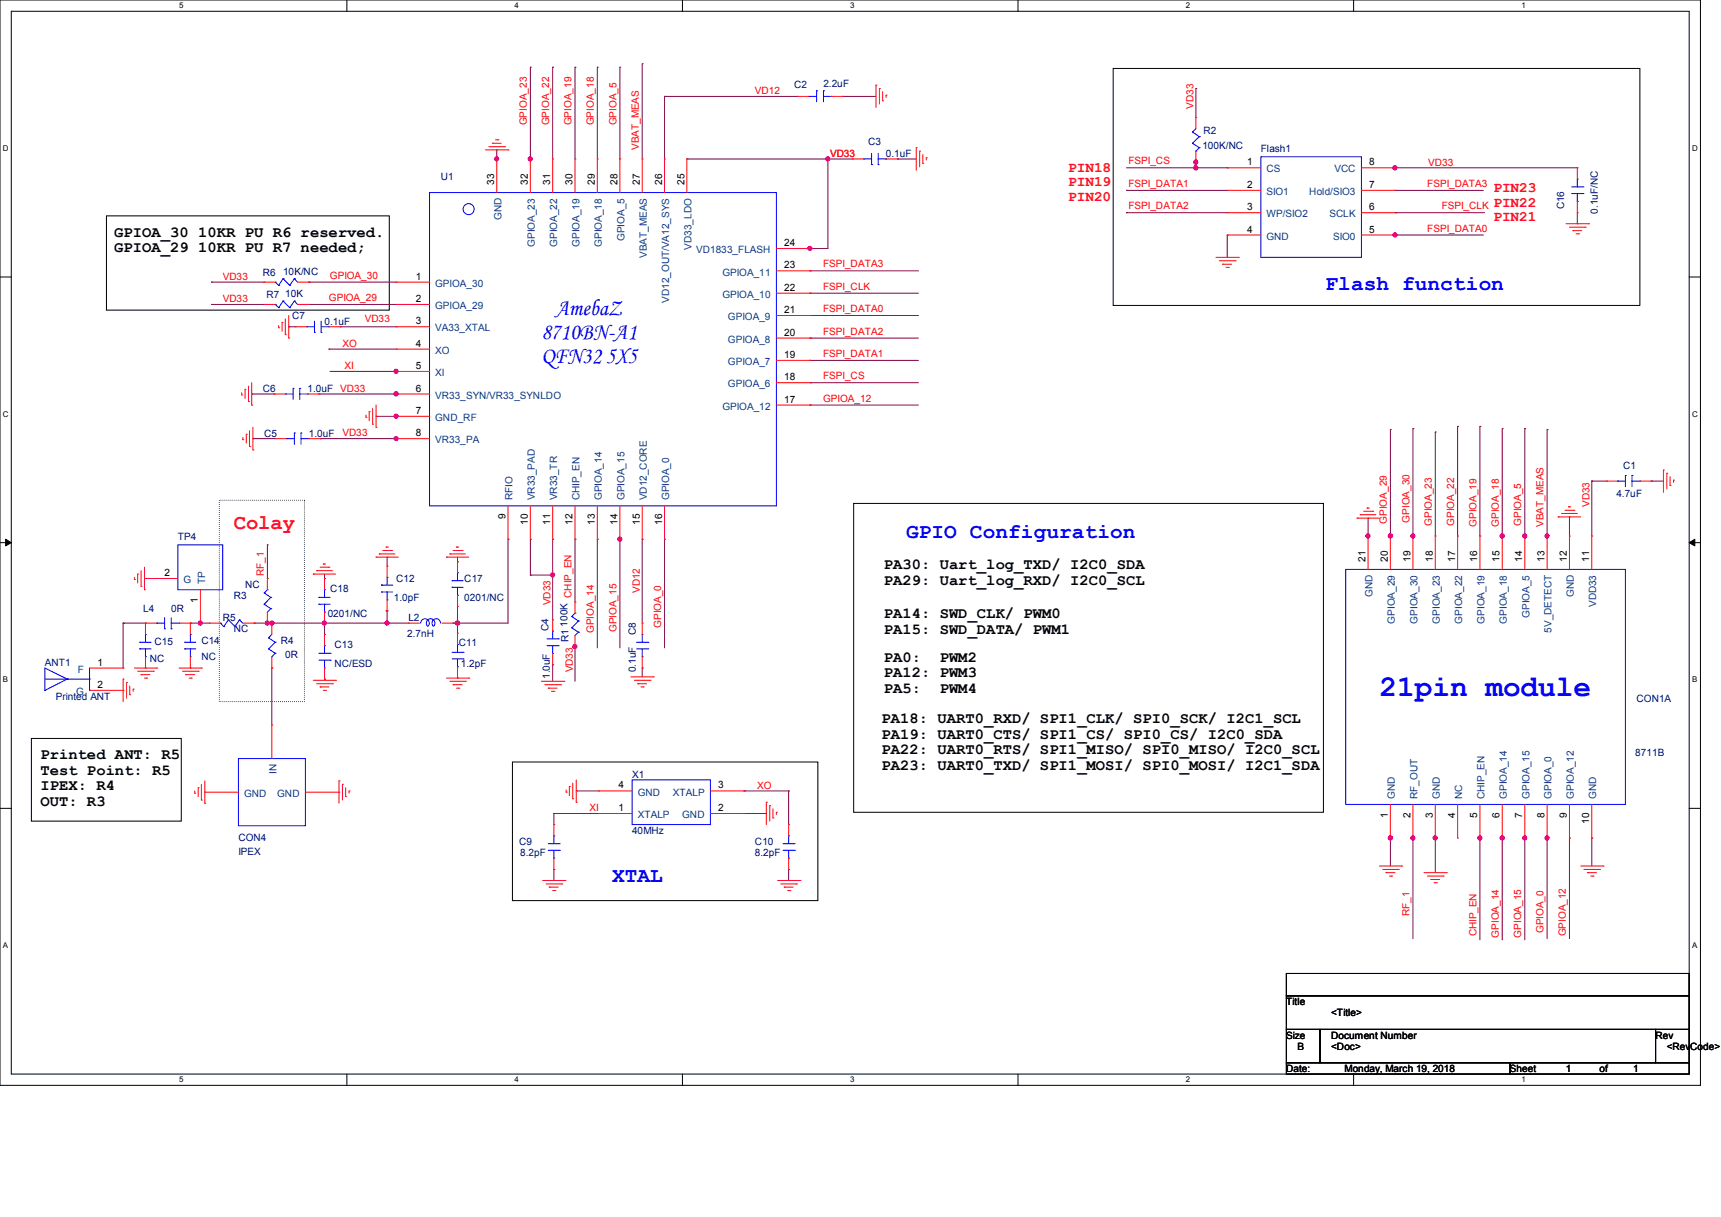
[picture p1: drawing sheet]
<svg xmlns="http://www.w3.org/2000/svg" width="297mm" height="210mm" viewBox="0 0 297 210" stroke-linecap="round" stroke-linejoin="round" font-family="sans-serif">
<path d="M0 0h293.5v187.3h-293.5zM1.9 1.9h289.6v183.4h-289.6z" fill="none" stroke="#000" stroke-width=".17"/>
<g fill="#fff">
<path d="M30.9 .2h.8v1.5h-.8z"/>
<path d="M30.9 185.5h.8v1.6h-.8z"/>
</g>
<path d="M59.9 0v1.9M59.9 185.3v2" fill="none" stroke="#000" stroke-width=".17"/>
<g fill="#fff">
<path d="M88.8 .2h.8v1.5h-.8z"/>
<path d="M88.8 185.5h.8v1.6h-.8z"/>
</g>
<path d="M117.8 0v1.9M117.8 185.3v2" fill="none" stroke="#000" stroke-width=".17"/>
<g fill="#fff">
<path d="M146.7 .2h.8v1.5h-.8z"/>
<path d="M146.7 185.5h.8v1.6h-.8z"/>
</g>
<path d="M175.7 0v1.9M175.7 185.3v2" fill="none" stroke="#000" stroke-width=".17"/>
<g fill="#fff">
<path d="M204.6 .2h.8v1.5h-.8z"/>
<path d="M204.6 185.5h.8v1.6h-.8z"/>
</g>
<path d="M233.6 0v1.9M233.6 185.3v2" fill="none" stroke="#000" stroke-width=".17"/>
<g fill="#fff">
<path d="M262.6 .2h.7v1.5h-.7z"/>
<path d="M262.6 185.5h.7v1.6h-.7z"/>
<path d="M.5 24.8h1v1.6h-1z"/>
<path d="M292 24.8h1v1.6h-1z"/>
<path d="M.5 70.7h1v1.5h-1z"/>
<path d="M292 70.7h1v1.5h-1z"/>
</g>
<path d="M0 47.8h1.9M291.5 47.8h2" fill="none" stroke="#000" stroke-width=".17"/>
<g fill="#fff">
<path d="M.5 116.5h.9v1.6h-.9z"/>
<path d="M292 116.5h.9v1.6h-.9z"/>
</g>
<path d="M0 93.6h1.9M291.5 93.6h2" fill="none" stroke="#000" stroke-width=".17"/>
<path d="M1 93l.9 .6-.9 .6zM291.5 93.6l1-.6v1.2z" fill="#000" stroke="#000" stroke-width=".17"/>
<g fill="#fff">
<path d="M.5 162.4h.9v1.5h-.9z"/>
<path d="M292 162.4h.9v1.5h-.9z"/>
</g>
<g fill="none" stroke="#000" stroke-width=".17">
<path d="M192.1 11.8h90.9v40.9h-90.9zM18.4 37.3h48.8v16.2h-48.8zM147.3 86.9h81.1v53.3h-81.1zM0 139.5h1.9M5.4 127.4h25.9v14.3h-25.9zM88.4 131.5h52.7v23.9h-52.7zM291.5 139.5h2M222 168h69.5v3.8h-69.5zM222 171.8h69.5v5.8h-69.5zM222 177.6h5.8v5.8h-5.8zM227.8 177.6h57.9v5.8h-57.9zM285.7 177.6h5.8v5.8h-5.8z"/>
<path d="M222 183.4h38.6v1.9h-38.6zM260.6 183.4h30.9v1.9h-30.9z"/>
</g>
<path d="M37.8 86.3h14.7v34.8h-14.7z" fill="none" stroke="#000" stroke-width=".17" stroke-dasharray="0 .3"/>
<g fill="none" stroke="#800040" stroke-width=".17">
<path d="M91.5 11.6h.1M91.5 11.6v16M95.4 11.6h.1M95.4 11.6v15.8M99.2 11.6h.1M99.2 11.6v15.8M103.1 11.6h.1M103.1 11.6v15.8M107 11.6h.1M107 11.6v15.8M110.8 11h.1M110.8 11v16.4"/>
<path d="M114.7 16.6h.1M114.7 16.6h23M114.7 16.6v10.8M145.4 16.6h.1M145.4 16.6h5.8M206.4 15.3h.1M206.4 15.3v5M85.7 27.4h.1M85.7 25.9h.1M85.7 25.9v1.9M91.5 27.4h.1M118.5 27.4h.1"/>
<path d="M118.5 27.4h28.6M142.9 27.4h.1M142.9 27.4v15.5h-5.1M154.9 27.4h.1M154.9 27.4h3.2M194.4 32.9h.1M194.4 36.7h.1M194.4 32.9h17.4M194.4 29h17.4M194.4 36.7h17.4M206.4 29h.1M206.4 28h.1"/>
<path d="M206.4 27.8v1.2M211.8 29h.1M240.4 29h.1M240.4 29h31.8M240.7 36.7h.1M240.7 29h.1M240.7 32.9h.1M240.7 32.9h15.3M240.7 36.7h15.5M272.2 38.6h.1M272.2 36.7v1.9M36.5 48.7h.1"/>
<path d="M36.5 52.5h.1M36.5 48.7h9.1M36.5 52.5h9.1M49.8 56.4h.1M49.8 56.4h1.2M53.3 48.7h.1M53.3 52.5h.1M53.3 48.7h15.1M53.3 52.5h15.1M58.7 56.4h.1M58.7 56.4h9.7M137.8 42.9h.1"/>
<path d="M139.8 58.3h.1M139.8 54.4h.1M139.8 50.6h.1M139.8 46.7h.1M139.8 42.9h.1M139.8 58.3h18.7M139.8 54.4h18.7M139.8 50.6h18.7M139.8 46.7h18.7M211.8 40.6h.1M211.8 40.6v3.8M240.5 40.6h.1"/>
<path d="M240.5 40.6h15.5M240.7 40.6h.1M43.4 68h.1M43.4 68h3.9M43.6 75.7h.1M43.6 75.7h3.9M55 68h.1M55 68h13.5M55.2 75.7h.1M55.2 75.7h13.5M56.8 60.2h.1M56.8 60.2h11.6"/>
<path d="M57 64.1h.1M57 64.1h11.5M64.9 71.8h.1M64.9 71.8h3.6M68.4 75.7h.1M68.4 68h.1M68.4 71.8h.1M68.4 64.1h.1M139.8 69.9h.1M139.8 66h.1M139.8 62.2h.1M139.8 69.9h18.7"/>
<path d="M139.8 66h18.7M139.8 62.2h18.7M239.9 74.1h.1M239.9 74.1v18.6M243.8 74h.1M243.8 74v18.7M247.7 74.5h.1M247.7 74.5v18M251.5 73.6h.1M251.5 73.6v18.9M255.4 73.6h.1M255.4 73.6v18.9"/>
<path d="M259.2 74h.1M259.2 74v18.9M263.1 74h.1M263.1 74v18.9M267 74.1h.1M267 74.1v18.6M46.1 94h.1M46.1 94v5.8M56 99.8h.1M56 99.1v.7M66.8 96.1h.1M66.8 96.1v1.6"/>
<path d="M79 96.9h.1M79 96.1v.8M87.7 93h.1M87.7 93v14.5h-9.5M91.5 93h.1M91.5 99.2h.1M91.5 93v6.2M91.5 99.2h3.9M95.4 99.2h.1M95.4 93h.1M95.4 93v14M99.2 93h.1"/>
<path d="M99.2 93v10.9M103.1 93h.1M103.1 93v18.8M107 93h.1M107 92.9h.1M107 92.9v18.9M110.8 93h.1M110.8 93v14.5M114.7 93h.1M114.7 93v18.8M236.1 92.5h.1M236.1 89.4h.1"/>
<path d="M236.1 89.4v3.3M239.9 92.5h.1M243.8 92.5h.1M259.2 92.5h.1M263.1 92.5h.1M267 92.5h.1M270.8 89.2h.1M270.8 89.2v3.3M274.7 83h.1M274.7 83v9.5M274.7 83h2.5M284.9 83h.1"/>
<path d="M284.9 83h2.2M21.3 107.5h.1M21.3 107.5h3.8M21.3 107.5v7.8M32.9 107.5h.1M32.9 107.5h3.2M34.6 107.5h.1M43.9 107.5h.1M43.9 107.5h26.6M46.1 107.5h.1M46.9 115.3h.1M46.9 107.5h.1"/>
<path d="M46.9 115.3v9.8M56 107.5h.1M56 117.2h.1M56 107.5v2M56 117.2v.2M66.6 105.4h.1M66.6 105.4h.2M66.8 107.5h.1M66.8 105.4h.1M66.8 105.4v2.1M78.2 107.5h.1M79 107.5h.1"/>
<path d="M79 104.6v4.7M95.4 114.7h.1M95.4 114.7v2.9M99.2 111.6h.1M99.2 111.2h.1M99.2 111.2v6.4M110.8 115.3h.1M110.8 115.3v1.5M99.4 136.5h.1M99.4 136.5h3.9M128.4 136.5h.1M128.4 136.5h7.7"/>
<path d="M136.1 136.5h.1M136.1 136.5v5.8M95.6 150h.1M95.6 140.4h.1M95.6 140.4h7.7M95.6 140.4v1.9M95.6 150v1.9M128.4 140.4h.1M128.4 140.4h3.8M136.1 150h.1M136.1 150v1.9M239.9 144.6h.1"/>
<path d="M239.9 144.4h.1M239.9 144.4v5M243.8 144.6h.1M243.8 144.4h.1M243.8 144.4v17.6M247.7 144.6h.1M247.7 144.4h.1M247.7 144.4v6.2M255.4 144.4h.1M255.4 144.6h.1M255.4 144.4v17.8M259.2 144.4h.1"/>
<path d="M259.2 144.6h.1M259.2 144.4v17.8M263.1 144.4h.1M263.1 144.6h.1M263.1 144.4v17.8M267 144.4h.1M267 144.6h.1M267 144.4v17.6M270.8 144.6h.1M270.8 144.6v17.4M274.7 144.6h.1M274.7 144.6v4.8"/>
</g>
<g fill="#f0f" stroke="#f0f" stroke-width=".17">
<circle cx="247.7" cy="144.6" r=".36"/>
<circle cx="240" cy="144.6" r=".37"/>
<circle cx="68.3" cy="71.8" r=".36"/>
<circle cx="56" cy="107.5" r=".36"/>
<circle cx="34.6" cy="107.5" r=".36"/>
<circle cx="46.9" cy="107.5" r=".37"/>
<circle cx="46.1" cy="107.5" r=".36"/>
<circle cx="240.7" cy="40.5" r=".36"/>
<circle cx="240.7" cy="29" r=".37"/>
<circle cx="68.3" cy="75.7" r=".36"/>
<circle cx="68.3" cy="64.1" r=".36"/>
<circle cx="68.3" cy="67.9" r=".37"/>
<circle cx="66.8" cy="107.5" r=".36"/>
<circle cx="79" cy="107.5" r=".37"/>
<circle cx="243.8" cy="144.6" r=".36"/>
<circle cx="263.1" cy="144.6" r=".36"/>
<circle cx="259.3" cy="144.6" r=".37"/>
<circle cx="95.4" cy="99.2" r=".36"/>
<circle cx="139.8" cy="42.9" r=".36"/>
<circle cx="240" cy="92.5" r=".37"/>
<circle cx="243.8" cy="92.5" r=".36"/>
<circle cx="259.3" cy="92.5" r=".37"/>
<circle cx="263.1" cy="92.5" r=".36"/>
<circle cx="267" cy="92.5" r=".36"/>
<circle cx="267" cy="144.6" r=".36"/>
<circle cx="255.4" cy="144.6" r=".36"/>
<circle cx="85.7" cy="27.4" r=".36"/>
<circle cx="99.2" cy="111.6" r=".36"/>
<circle cx="107" cy="93" r=".36"/>
<circle cx="91.5" cy="27.4" r=".36"/>
<circle cx="142.9" cy="27.4" r=".36"/>
<circle cx="236.1" cy="92.5" r=".36"/>
<circle cx="206.3" cy="28" r=".37"/>
<circle cx="206.3" cy="29" r=".37"/>
</g>
<g fill="none" stroke="#f00" stroke-width=".17">
<path d="M137.7 16.6h.1M137.7 16.6h1.9M143.4 16.6h2M145.4 16.6h.1M151.2 14.7h.1M151.2 14.7v3.8M151.8 15.3h.1M151.8 15.3v2.6M152.3 17.4h.1M152.3 15.8v1.6M152.9 16.4h.1M152.9 16.4v.4"/>
<path d="M83.8 25.9h3.9M84.4 25.3h2.7M85 24.7h.1M85 24.7h1.5M85.5 24.1h.4M85.7 27.4h.1M85.7 27.4v5.8M85.9 24.1h.1M87.1 25.3h.1M87.7 25.9h.1M91.5 27.4h.1M91.5 27.4v5.8"/>
<path d="M95.4 27.4h.1M95.4 27.4v5.8M99.2 27.4h.1M99.2 27.4v5.8M103.1 27.4h.1M103.1 27.4v5.8M107 27.4h.1M107 27.4v5.8M110.8 27.4h.1M110.8 27.4v5.8M114.7 27.4h.1M114.7 27.4v5.8"/>
<path d="M118.5 27.4h.1M118.5 27.4v5.8M147.1 27.4h.1M147.1 27.4h2M152.9 27.4h2M154.9 27.4h.1M158.1 25.5h.1M158.1 25.5v3.9M158.7 26.1h.1M158.7 26.1v2.7M159.3 28.2h.1M159.3 26.7v1.5"/>
<path d="M159.9 27.2h.1M159.9 27.2v.4M206.4 20.3h.1M206.4 28h.1M206.4 20.3v1.9M206.4 26.1v1.9M211.8 29h.1M211.8 36.7h.1M211.8 32.9h.1M211.8 29h5.8M211.8 36.7h5.8M211.8 32.9h5.8"/>
<path d="M234.9 29h5.8M234.9 36.7h5.8M234.9 32.9h5.8M240.7 36.7h.1M240.7 32.9h.1M240.7 29h.1M270.3 38.6h3.9M270.8 39.2h2.8M271.4 39.8h.1M271.4 39.8h1.6M272.2 29h.1M272.2 36.7h.1"/>
<path d="M272.2 29v1.9M272.2 34.8v1.9M273.6 39.2h.1M274.2 38.6h.1M45.6 52.5h.1M45.6 48.7h.1M45.6 52.5h1.9M45.6 48.7h1.9M48.1 56.6h.1M48.1 56.2v.4M48.7 55.6h.1M48.7 55.6v1.5"/>
<path d="M49.2 57.7h.1M49.2 55v2.7M49.8 58.3h.1M49.8 54.4v3.9M51 56.4h.1M51 56.4h1.9M51.4 52.5h1.9M51.4 48.7h1.9M53.3 52.5h.1M53.3 48.7h.1M56.8 56.4h1.9M58.7 56.4h.1"/>
<path d="M68.4 52.5h.1M68.4 48.7h.1M68.4 56.4h.1M68.4 52.5h5.7M68.4 48.7h5.7M68.4 56.4h5.7M134 42.9h5.8M134 58.3h5.8M134 54.4h5.8M134 50.6h5.8M134 46.7h5.8M139.8 42.9h.1"/>
<path d="M139.8 58.3h.1M139.8 54.4h.1M139.8 50.6h.1M139.8 46.7h.1M209.8 44.4h3.9M210.4 45h2.7M211 45.6h.1M211 45.6h1.6M211.6 46.1h.4M211.8 40.6h.1M211.8 40.6h5.8M212 46.1h.1"/>
<path d="M213.1 45h.1M213.7 44.4h.1M234.9 40.6h5.8M240.7 40.6h.1M272 40.3h.4M272.4 40.3h.1M41.7 68.2h.1M41.7 67.8v.4M41.9 75.9h.1M41.9 75.5v.4M42.3 67.2h.1M42.3 67.2v1.5"/>
<path d="M42.5 74.9h.1M42.5 74.9v1.6M42.9 69.3h.1M42.9 66.6v2.7M43.1 77h.1M43.1 74.3v2.7M43.4 69.9h.1M43.4 66v3.9M43.6 77.6h.1M43.6 73.7v3.9M47.3 68h.1M47.3 68h1.9"/>
<path d="M47.5 75.7h.1M47.5 75.7h1.9M53.1 68h1.9M53.3 75.7h1.9M55 68h.1M55.2 75.7h.1M63.2 72h.1M63.2 71.6v.4M63.7 71h.1M63.7 71v1.6M64.3 73.2h.1M64.3 70.5v2.7"/>
<path d="M64.9 73.7h.1M64.9 69.9v3.8M68.4 68h.1M68.4 64.1h.1M68.4 60.2h.1M68.4 71.8h.1M68.4 75.7h.1M68.4 75.7h5.7M68.4 68h5.7M68.4 64.1h5.7M68.4 60.2h5.7M68.4 71.8h5.7"/>
<path d="M134 69.9h5.8M134 66h5.8M134 62.2h5.8M139.8 69.9h.1M139.8 66h.1M139.8 62.2h.1M23.2 100h.1M23.2 99.6v.4M23.7 99.1h.1M23.7 99.1v1.5M24.3 98.5v2.7M24.9 99.8h.1"/>
<path d="M24.9 97.9v3.9M24.9 99.8h5.8M46.1 99.8h.1M46.1 99.8v2M54.1 99.1h.1M54.1 99.1h3.8M54.7 98.5h.1M54.7 98.5h2.7M55.2 97.9h1.6M55.8 97.3h.1M55.8 97.3h.4M56 99.8h.1"/>
<path d="M56 99.8v2M56.8 97.9h.1M64.9 96.1h.1M64.9 96.1h3.8M65.4 95.6h.1M65.4 95.6h2.8M66 95h1.6M66.6 94.4h.1M66.6 94.4h.4M66.8 97.7h.1M66.8 97.7v1.9M67.6 95h.1"/>
<path d="M77 96.1h.1M77 96.1h3.9M77.6 95.6h.1M77.6 95.6h2.7M78.2 95h1.6M78.8 94.4h.1M78.8 94.4h.4M79 96.9h.1M79 96.9v1.9M79.8 95h.1M87.7 93h.1M87.7 87.3v5.7"/>
<path d="M91.5 93h.1M91.5 87.3v5.7M95.4 93h.1M95.4 87.3v5.7M99.2 93h.1M99.2 87.3v5.7M103.1 93h.1M103.1 87.3v5.7M107 93h.1M107 87.3v5.7M110.8 93h.1M110.8 87.3v5.7"/>
<path d="M114.7 93h.1M114.7 87.3v5.7M234.2 89.4h.1M234.2 89.4h3.8M234.7 88.8h.1M234.7 88.8h2.7M235.3 88.2h1.6M235.9 87.7h.1M235.9 87.7h.4M236.1 92.5h.1M236.1 92.5v5.8M236.9 88.2h.1"/>
<path d="M239.9 92.5h.1M239.9 92.5v5.8M243.8 92.5h.1M243.8 92.5v5.8M247.7 92.5h.1M247.7 92.5v5.8M251.5 92.5h.1M251.5 92.5v5.8M255.4 92.5h.1M255.4 92.5v5.8M259.2 92.5h.1M259.2 92.5v5.8"/>
<path d="M263.1 92.5h.1M263.1 92.5v5.8M267 92.5h.1M267 92.5v5.8M268.9 89.2h.1M268.9 89.2h3.9M269.5 88.6h.1M269.5 88.6h2.7M270.1 88.1h1.5M270.7 87.5h.1M270.7 87.5h.4M270.8 92.5h.1"/>
<path d="M270.8 92.5v5.8M271.6 88.1h.1M274.7 92.5h.1M274.7 92.5v5.8M277.2 83h.1M277.2 83h1.9M283 83h1.9M284.9 83h.1M287.1 81.1h.1M287.1 81.1v3.9M287.7 81.7h.1M287.7 81.7v2.7"/>
<path d="M288.2 83.8h.1M288.2 82.3v1.5M288.8 82.8h.1M288.8 82.8v.4M15.5 119.1h5.8M15.5 115.3h5.8M21.3 117.2h.1M21.3 115.3h.1M21.3 119.1h.1M21.3 117.2v3.9M21.8 117.8h.1M21.8 117.8v2.7"/>
<path d="M22.4 119.9h.1M22.4 118.4v1.5M23 118.9h.1M23 118.9v.4M23.2 115.3h3.9M23.7 115.8h2.8M24.3 116.4h.1M24.3 101.2h.1M24.3 116.4h1.6M24.9 101.8h.1M24.9 117h.4M25.1 107.5h.1"/>
<path d="M25.1 115.3h.1M25.1 107.5h2M25.1 107.5v2M25.1 113.3v2M25.3 117h.1M26.5 115.8h.1M27.1 115.3h.1M30.9 115.3h3.9M30.9 107.5h2M31.5 115.8h2.7M32 116.4h.1M32 116.4h1.6"/>
<path d="M32.6 117h.4M32.9 107.5h.1M32.9 115.3h.1M32.9 107.5v2M32.9 113.3v2M33 117h.1M34.2 115.8h.1M34.6 107.5h.1M34.6 101.8v5.7M34.8 115.3h.1M36.1 107.5h.1M36.1 107.5h2"/>
<path d="M41.9 107.5h2M43.9 107.5h.1M46.1 107.5h.1M46.1 105.6v1.9M46.9 107.5h.1M46.9 115.3h.1M46.9 107.5v2M46.9 113.3v2M54.1 117.4h3.8M54.7 118h2.7M55.2 118.5h.1M55.2 118.5h1.6"/>
<path d="M55.8 119.1h.4M56 109.5h.1M56 117.2h.1M56 107.5h.1M56 105.6v1.9M56 109.5v1.9M56 115.3v1.9M56.2 119.1h.1M57.4 118h.1M57.9 117.4h.1M66.8 105.4h.1M66.8 103.5v1.9"/>
<path d="M70.5 107.5h.1M70.5 107.5h1.9M76.3 107.5h1.9M77 117h3.9M77.6 117.6h2.7M78.2 118.2h.1M78.2 107.5h.1M78.2 118.2h1.6M78.8 118.7h.4M79 104.6h.1M79 109.3h.1M79 117h.1"/>
<path d="M79 102.7v1.9M79 109.3v1.9M79 115.1v1.9M79.2 118.7h.1M80.3 117.6h.1M80.9 117h.1M93.4 117.6h3.9M94 118.2h2.7M94.6 118.7h.1M94.6 118.7h1.5M95.2 119.3h.4M95.4 107h.1"/>
<path d="M95.4 114.7h.1M95.4 107v1.9M95.4 112.7v2M95.6 119.3h.1M96.7 118.2h.1M97.3 117.6h.1M99.2 111.6h.1M99.2 103.9h.1M99.2 103.9v1.9M99.2 109.6v2M108.9 116.8h3.8M109.5 117.4h2.7"/>
<path d="M110.1 118h.1M110.1 118h1.5M110.6 118.5h.4M110.8 107.5h.1M110.8 115.3h.1M110.8 107.5v2M110.8 113.3v2M111 118.5h.1M112.2 117.4h.1M112.7 116.8h.1M33.6 136.9h.1M33.6 136.5v.4"/>
<path d="M34.2 135.9h.1M34.2 135.9v1.6M34.8 138h.1M34.8 135.3v2.7M35.3 138.6h.1M35.3 136.7h.1M35.3 134.7v3.9M35.3 136.7h5.8M46.9 125.1h.1M46.9 125.1v5.8M52.7 136.7h5.8M58.5 134.7h.1"/>
<path d="M58.5 136.7h.1M58.5 134.7v3.9M59.1 135.3h.1M59.1 135.3v2.7M59.6 137.5h.1M59.6 135.9v1.6M60.2 136.5h.1M60.2 136.5v.4M97.7 136.7h.1M97.7 136.3v.4M98.3 135.7h.1M98.3 135.7v1.6"/>
<path d="M98.8 137.8h.1M98.8 135.1v2.7M99.4 138.4h.1M99.4 134.6v3.8M103.3 136.5h.1M103.3 136.5h5.8M122.6 136.5h5.8M128.4 136.5h.1M132.2 138.4h.1M132.2 138.4v3.9M132.8 139h.1M132.8 139v2.7"/>
<path d="M133.4 139.6v1.5M239.9 138.8v5.8M243.8 138.8v5.8M247.7 138.8v5.8M251.5 138.8v5.8M255.4 138.8v5.8M259.2 138.8v5.8M263.1 138.8v5.8M267 138.8v5.8M270.8 138.8v5.8M274.7 138.8v5.8M93.6 151.9h3.9"/>
<path d="M94.2 152.5h2.7M94.8 153.1h.1M94.8 153.1h1.6M95.4 153.7h.4M95.6 142.3h.1M95.6 150h.1M95.6 142.3v1.9M95.6 148.1v1.9M95.8 153.7h.1M96.9 152.5h.1M97.5 151.9h.1M103.3 140.4h.1"/>
<path d="M103.3 140.4h5.8M122.6 140.4h5.8M128.4 140.4h.1M133.4 141.1h.1M134 140.2h.1M134 140.2v.3M134.2 151.9h3.8M134.7 152.5h2.8M135.3 153.1h.1M135.3 153.1h1.6M135.9 153.7h.4M136.1 142.3h.1"/>
<path d="M136.1 150h.1M136.1 142.3v1.9M136.1 148.1v1.9M136.3 153.7h.1M137.5 152.5h.1M138 151.9h.1M238 149.4h3.9M238.6 150h2.7M239.2 150.6h.1M239.2 150.6h1.5M239.8 151.2h.4M239.9 144.6h.1"/>
<path d="M240.2 151.2h.1M241.3 150h.1M241.9 149.4h.1M243.8 144.6h.1M245.7 150.6h3.9M246.3 151.2h2.7M246.9 151.8h.1M246.9 151.8h1.6M247.5 152.3h.4M247.7 144.6h.1M247.9 152.3h.1M249 151.2h.1"/>
<path d="M249.6 150.6h.1M251.5 144.6h.1M255.4 144.6h.1M259.2 144.6h.1M263.1 144.6h.1M267 144.6h.1M270.8 144.6h.1M272.8 149.4h3.8M273.3 150h2.8M273.9 150.6h.1M273.9 150.6h1.6M274.5 151.2h.4"/>
<path d="M274.7 144.6h.1M274.9 151.2h.1M276.1 150h.1M276.6 149.4h.1"/>
</g>
<g fill="none" stroke="#00f" stroke-width=".17">
<path d="M139.6 16.6h.1M139.6 16.6h1.3M140.9 15.7h.1M140.9 15.7v1.9M142.1 15.7h.1M142.1 16.6h1.3M142.1 15.7v1.9M143.4 16.6h.1M74.1 33.2h59.9v54.1h-59.9zM149.1 27.4h.1M149.1 27.4h1.3M150.4 28.4h.1"/>
<path d="M150.4 26.5v1.9M151.6 28.4h.1M151.6 27.4h1.3M151.6 26.5v1.9M152.9 27.4h.1M205.8 24.7h.1M205.8 22.8h.1M205.8 22.8l1.2 .8M205.8 24.7l1.2 .8M206.4 26.1h.1M206.4 22.2l-.6 .6M207 23.6h.1"/>
<path d="M207 25.5h.1M207 23.6l-1.2 1.1M207 25.5l-.6 .6M217.6 27.1h17.3v17.3h-17.3zM271.2 33.4h2M271.2 32.3h2M272.2 30.9h.1M272.2 34.8h.1M272.2 30.9v1.4M272.2 33.4v1.4M273.2 33.4h.1M273.2 32.3h.1"/>
<path d="M47.5 52.5h.1M47.5 48.7h.1M47.5 52.5l.6 .6M47.5 48.7l.6 .5M48.1 53.1h.1M48.1 49.2h.1M48.9 51.9h.1M48.9 48.1h.1M48.9 51.9l1.1 1.2M48.9 51.9l-.8 1.2M48.9 48.1l1.1 1.1M48.9 48.1l-.8 1.1"/>
<path d="M50 53.1h.1M50 49.2h.1M50.8 51.9h.1M50.8 48.1h.1M50.8 51.9l-.8 1.2M50.8 51.9l.6 .6M50.8 48.1l-.8 1.1M50.8 48.1l.6 .6M52.9 56.4h.1M52.9 56.4h1.4M54.3 57.4h.1M54.3 55.4v2"/>
<path d="M55.4 57.4h.1M55.4 56.4h1.4M55.4 55.4v2M56.8 56.4h.1M49.2 68h.1M49.2 68h1.4M49.4 75.7h.1M49.4 75.7h1.4M50.6 67h.1M50.6 67v1.9M50.8 74.7h.1M50.8 74.7v2"/>
<path d="M51.7 67h.1M51.7 68h1.4M51.7 67v1.9M51.9 74.7h.1M51.9 75.7h1.4M51.9 74.7v2M53.1 68h.1M53.3 75.7h.1M30.7 94h7.7v7.8h-7.7zM66.8 99.6h.1M66.8 99.6v1.4M79 98.8h.1"/>
<path d="M79 98.8v1.4M232.2 98.3h48.3v40.5h-48.3zM279.1 83h.1M279.1 83h1.4M280.5 82h.1M280.5 82v2M281.6 82h.1M281.6 83h1.4M281.6 82v2M283 83h.1M7.7 119.1h.1M7.7 117.2h7.8"/>
<path d="M11.6 117.2h.1M11.6 117.2l-3.9-1.9v3.8M11.6 117.2l-3.9 1.9M15.5 117.2h.1M15.5 119.1h.1M15.5 115.3v3.8M24.1 110.8h.1M24.1 112h.1M24.1 112h2M24.1 110.8h2M25.1 113.3h.1M25.1 109.5h.1"/>
<path d="M25.1 109.5v1.3M25.1 112v1.3M27.1 107.5h.1M27.1 107.5h1.3M28.4 108.5h.1M28.4 106.6v1.9M29.5 108.5h.1M29.5 107.5h1.4M29.5 106.6v1.9M30.9 107.5h.1M31.9 110.8h.1M31.9 112h.1"/>
<path d="M31.9 112h1.9M31.9 110.8h1.9M32.9 113.3h.1M32.9 109.5h.1M32.9 109.5v1.3M32.9 112v1.3M38.1 107.5h.1M38.1 107.5l.5 .6M38.6 108.1h.1M39.4 107h.1M39.4 107l1.2 1.1M39.4 107l-.8 1.1"/>
<path d="M40.6 108.1h.1M41.3 107h.1M41.3 107l-.7 1.1M41.3 107l.6 .5M45.6 104.3h.1M45.6 102.3h.1M45.6 104.3l1.1 .7M45.6 102.3l1.1 .8M46.1 101.8h.1M46.1 101.8l-.5 .5M46.4 112h.1M46.4 110.1h.1"/>
<path d="M46.4 110.1l1.1 .7M46.4 112l1.1 .7M46.7 103.1h.1M46.7 105h.1M46.7 103.1l-1.1 1.2M46.7 105l-.6 .6M46.9 113.3h.1M46.9 109.5l-.5 .6M47.5 110.8h.1M47.5 112.7h.1M47.5 110.8l-1.1 1.2M47.5 112.7l-.6 .6"/>
<path d="M55 103.1h.1M55 104.3h.1M55 113.9h2M55 112.7h2M55 103.1h2M55 104.3h2M56 111.4h.1M56 115.3h.1M56 105.6h.1M56 101.8h.1M56 101.8v1.3M56 104.3v1.3"/>
<path d="M56 111.4v1.3M56 113.9v1.4M57 113.9h.1M57 112.7h.1M65.8 101h.1M65.8 102.2h.1M65.8 101h2M65.8 102.2h2M66.8 103.5h.1M66.8 102.2v1.3M72.6 107.5a.75 .75 0 0 1 1-.7 .75 .75 0 0 1 .3 1.2M74.9 108a.76 .76 0 0 0-.1-1 .76 .76 0 0 0-1 0 .76 .76 0 0 0 0 1.1"/>
<path d="M76 107.5a.75 .75 0 0 0-1-.7 .75 .75 0 0 0-.2 1.3M78 100.2h.1M78 101.3h.1M78 100.2h1.9M78 101.3h1.9M78 113.7h1.9M78 112.6h1.9M79 102.7h.1M79 111.2h.1M79 115.1h.1M79 101.3v1.4M79 111.2v1.4"/>
<path d="M79 113.7v1.4M79.9 113.7h.1M79.9 112.6h.1M94.4 111.4h2M94.4 110.2h2M95.4 108.9h.1M95.4 112.7h.1M95.4 108.9v1.3M95.4 111.4v1.3M96.4 111.4h.1M96.4 110.2h.1M98.7 108.3h.1"/>
<path d="M98.7 106.4h.1M98.7 108.3l1.1 .8M98.7 106.4l1.1 .7M99.2 105.8h.1M99.2 105.8l-.5 .6M99.8 107.1h.1M99.8 109.1h.1M99.8 107.1l-1.1 1.2M99.8 109.1l-.6 .5M109.9 112h1.9M109.9 110.8h1.9M110.8 109.5h.1"/>
<path d="M110.8 113.3h.1M110.8 109.5v1.3M110.8 112v1.3M111.8 112h.1M111.8 110.8h.1M41.1 130.9h11.6v11.6h-11.6zM109.1 134.6h13.5v7.7h-13.5zM94.6 146.7h1.9M94.6 145.6h1.9M95.6 144.2h.1M95.6 148.1h.1M95.6 144.2v1.4"/>
<path d="M95.6 146.7v1.4M96.5 146.7h.1M96.5 145.6h.1M135.1 146.7h2M135.1 145.6h2M136.1 144.2h.1M136.1 148.1h.1M136.1 144.2v1.4M136.1 146.7v1.4M137.1 146.7h.1M137.1 145.6h.1"/>
<circle cx="80.9" cy="36.1" r=".95"/>
</g>
<text font-size="5.2" fill="#00f" x="238" y="120">21pin module</text>
<g font-size="4" fill="#00f">
<text x="93.4" y="58.4">8710BN-A1</text>
<text x="95.9" y="54.3">AmebaZ</text>
<text x="93.4" y="62.6">QFN32 5X5</text>
</g>
<g font-size="3.6" fill="#00f">
<text x="228.8" y="50.1">Flash function</text>
<text x="156.4" y="92.8">GPIO Configuration</text>
<text x="105.6" y="152.2">XTAL</text>
</g>
<text font-size="3.6" fill="#f00" x="40.3" y="91.2">Colay</text>
<g font-size="2.7">
<text x="19.7" y="40.9">GPIOA_30 10KR PU R6 reserved.</text>
<text x="19.7" y="43.5">GPIOA_29 10KR PU R7 needed;</text>
<text x="152.5" y="98.2">PA30: Uart_log_TXD/ I2C0_SDA</text>
<text x="152.5" y="100.9">PA29: Uart_log_RXD/ I2C0_SCL</text>
<text x="152.5" y="106.7">PA14: SWD_CLK/ PWM0</text>
<text x="152.5" y="109.3">PA15: SWD_DATA/ PWM1</text>
<text x="152.5" y="114.2">PA0:</text>
<text x="152.5" y="116.9">PA12: PWM3</text>
<text x="152.5" y="119.5">PA5:</text>
<text x="162.2" y="114.2">PWM2</text>
<text x="162.2" y="119.5">PWM4</text>
<text x="152.1" y="124.8">PA18: UART0_RXD/ SPI1_CLK/ SPI0_SCK/ I2C1_SCL</text>
<text x="7" y="131">Printed ANT: R5</text>
<text x="152.1" y="127.5">PA19: UART0_CTS/ SPI1_CS/ SPI0_CS/ I2C0_SDA</text>
<text x="152.1" y="130.2">PA22: UART0_RTS/ SPI1_MISO/ SPI0_MISO/ I2C0_SCL</text>
<text x="7" y="133.7">Test Point: R5</text>
<text x="7" y="136.4">IPEX: R4</text>
<text x="152.1" y="132.8">PA23: UART0_TXD/ SPI1_MOSI/ SPI0_MOSI/ I2C1_SDA</text>
<text x="7" y="139">OUT: R3</text>
</g>
<g font-size="2.5" fill="#f00">
<text x="184.4" y="29.7">PIN18</text>
<text x="184.4" y="32.2">PIN19</text>
<text x="184.4" y="34.7">PIN20</text>
<text x="257.7" y="33.2">PIN23</text>
<text x="257.7" y="35.7">PIN22</text>
<text x="257.7" y="38.2">PIN21</text>
</g>
<g font-size="1.7" fill="#f00">
<text x="130.3" y="16.3">VD12</text>
<text x="90.9" y="21.6" transform="rotate(-90 90.9 21.6)">GPIOA_23</text>
<text x="94.8" y="21.6" transform="rotate(-90 94.8 21.6)">GPIOA_22</text>
<text x="98.6" y="21.6" transform="rotate(-90 98.6 21.6)">GPIOA_19</text>
<text x="102.5" y="21.6" transform="rotate(-90 102.5 21.6)">GPIOA_18</text>
<text x="106.4" y="21.6" transform="rotate(-90 106.4 21.6)">GPIOA_5</text>
<text x="206" y="18.8" transform="rotate(-90 206 18.8)">VD33</text>
<text x="110.2" y="25.9" transform="rotate(-90 110.2 25.9)">VBAT_MEAS</text>
<text x="143.2" y="27.1">VD33</text>
<text x="194.8" y="28.4">FSPI_CS</text>
<text x="246.5" y="28.6">VD33</text>
<text x="194.8" y="32.3">FSPI_DATA1</text>
<text x="246.3" y="32.3">FSPI_DATA3</text>
<text x="194.8" y="36.1">FSPI_DATA2</text>
<text x="246.3" y="40">FSPI_DATA0</text>
<text x="248.8" y="36.1">FSPI_CLK</text>
<text x="142.1" y="46.1">FSPI_DATA3</text>
<text x="38.4" y="48.3">VD33</text>
<text x="38.4" y="52.2">VD33</text>
<text x="56.8" y="51.9">GPIOA_29</text>
<text x="56.9" y="48.1">GPIOA_30</text>
<text x="142.1" y="53.8">FSPI_DATA0</text>
<text x="142.1" y="50">FSPI_CLK</text>
<text x="59.1" y="59.9">XO</text>
<text x="62.9" y="55.6">VD33</text>
<text x="142.1" y="57.7">FSPI_DATA2</text>
<text x="59.5" y="63.7">XI</text>
<text x="142.1" y="65.4">FSPI_CS</text>
<text x="142.1" y="61.6">FSPI_DATA1</text>
<text x="142.1" y="69.3">GPIOA_12</text>
<text x="59.1" y="75.3">VD33</text>
<text x="274.3" y="87.5" transform="rotate(-90 274.3 87.5)">VD33</text>
<text x="239.3" y="90.4" transform="rotate(-90 239.3 90.4)">GPIOA_29</text>
<text x="243.2" y="90.2" transform="rotate(-90 243.2 90.2)">GPIOA_30</text>
<text x="247.1" y="90.8" transform="rotate(-90 247.1 90.8)">GPIOA_23</text>
<text x="250.9" y="90.8" transform="rotate(-90 250.9 90.8)">GPIOA_22</text>
<text x="254.8" y="90.9" transform="rotate(-90 254.8 90.9)">GPIOA_19</text>
<text x="258.6" y="90.9" transform="rotate(-90 258.6 90.9)">GPIOA_18</text>
<text x="262.5" y="90.8" transform="rotate(-90 262.5 90.8)">GPIOA_5</text>
<text x="266.4" y="90.9" transform="rotate(-90 266.4 90.9)">VBAT_MEAS</text>
<text x="45.5" y="99.4" transform="rotate(-90 45.5 99.4)">RF_1</text>
<text x="95" y="104.4" transform="rotate(-90 95 104.4)">VD33</text>
<text x="98.6" y="103.1" transform="rotate(-90 98.6 103.1)">CHIP_EN</text>
<text x="110.4" y="102.3" transform="rotate(-90 110.4 102.3)">VD12</text>
<text x="102.5" y="109.3" transform="rotate(-90 102.5 109.3)">GPIOA_14</text>
<text x="106.4" y="109.1" transform="rotate(-90 106.4 109.1)">GPIOA_15</text>
<text x="114.1" y="108.3" transform="rotate(-90 114.1 108.3)">GPIOA_0</text>
<text x="98.8" y="116" transform="rotate(-90 98.8 116)">VD33</text>
<text x="130.7" y="136.1">XO</text>
<text x="101.7" y="140">XI</text>
<text x="243.2" y="158.1" transform="rotate(-90 243.2 158.1)">RF_1</text>
<text x="254.8" y="161.6" transform="rotate(-90 254.8 161.6)">CHIP_EN</text>
<text x="258.6" y="161.8" transform="rotate(-90 258.6 161.8)">GPIOA_14</text>
<text x="262.5" y="161.8" transform="rotate(-90 262.5 161.8)">GPIOA_15</text>
<text x="266.4" y="161" transform="rotate(-90 266.4 161)">GPIOA_0</text>
<text x="270.2" y="161.6" transform="rotate(-90 270.2 161.6)">GPIOA_12</text>
</g>
<g font-size="1.7" fill="#000080">
<text x="137.1" y="15.2">C2</text>
<text x="142.1" y="14.9">2.2uF</text>
<text x="207.7" y="23.1">R2</text>
<text x="149.8" y="25">C3</text>
<text x="152.9" y="27.1">0.1uF</text>
<text x="207.5" y="25.7">100K/NC</text>
<text x="217.6" y="26.2">Flash1</text>
<text x="76.1" y="31">U1</text>
<text x="269.9" y="36.1" transform="rotate(-90 269.9 36.1)">C16</text>
<text x="275.7" y="36.9" transform="rotate(-90 275.7 36.9)">0.1uF/NC</text>
<text x="45.4" y="47.6">R6</text>
<text x="48.8" y="47.4">10K/NC</text>
<text x="46" y="51.4">R7</text>
<text x="49.2" y="51.2">10K</text>
<text x="50.4" y="55.1">C7</text>
<text x="56" y="56">0.1uF</text>
<text x="45.4" y="67.6">C6</text>
<text x="53.1" y="67.6">1.0uF VD33</text>
<text x="45.6" y="75.4">C5</text>
<text x="53.3" y="75.4">1.0uF</text>
<text x="280.1" y="81">C1</text>
<text x="279" y="85.8">4.7uF</text>
<text x="30.7" y="93.1">TP4</text>
<text x="42.3" y="101.4">NC</text>
<text x="68.4" y="100.5">C12</text>
<text x="80.1" y="100.5">C17</text>
<text x="24.7" y="105.7">L4</text>
<text x="29.5" y="105.7">0R</text>
<text x="38.4" y="107.2">R5</text>
<text x="40.3" y="103.4">R3</text>
<text x="56.6" y="106.4">0201/NC</text>
<text x="57" y="102.2">C18</text>
<text x="68" y="103.8">1.0pF</text>
<text x="70.5" y="107.2">L2</text>
<text x="80.1" y="103.8">0201/NC</text>
<text x="26.7" y="111.3">C15</text>
<text x="34.8" y="111.1">C14</text>
<text x="34.8" y="114">NC</text>
<text x="40.3" y="109.1">NC</text>
<text x="48.5" y="111.1">R4</text>
<text x="49.2" y="113.6">0R</text>
<text x="57.7" y="111.8">C13</text>
<text x="70.3" y="109.9">2.7nH</text>
<text x="79.2" y="111.5">C11</text>
<text x="94.6" y="108.9" transform="rotate(-90 94.6 108.9)">C4</text>
<text x="97.9" y="108.1" transform="rotate(-90 97.9 108.1)">100K</text>
<text x="98.1" y="110.8" transform="rotate(-90 98.1 110.8)">R1</text>
<text x="109.7" y="109.6" transform="rotate(-90 109.7 109.6)">C8</text>
<text x="7.7" y="114.9">ANT1</text>
<text x="25.9" y="114.2">NC</text>
<text x="57.7" y="115.1">NC/ESD</text>
<text x="79.5" y="115.1">1.2pF</text>
<text x="94.9" y="117.2" transform="rotate(-90 94.9 117.2)">1.0uF</text>
<text x="109.7" y="116" transform="rotate(-90 109.7 116)">0.1uF</text>
<text x="9.7" y="120.7">Printed ANT</text>
<text x="282.4" y="121.1">CON1A</text>
<text x="282.2" y="130.4">8711B</text>
<text x="109.1" y="134.2">X1</text>
<text x="109.1" y="143.9">40MHz</text>
<text x="41.1" y="145">CON4</text>
<text x="41.1" y="147.6">IPEX</text>
<text x="89.6" y="145.8">C9</text>
<text x="89.8" y="147.7">8.2pF</text>
<text x="130.3" y="145.8">C10</text>
<text x="130.3" y="147.7">8.2pF</text>
</g>
<g font-size="1.7">
<text x="215.2" y="28.5">1</text>
<text x="236.3" y="28.5">8</text>
<text x="85.3" y="31.9" transform="rotate(-90 85.3 31.9)">33</text>
<text x="91.1" y="31.9" transform="rotate(-90 91.1 31.9)">32</text>
<text x="94.9" y="31.9" transform="rotate(-90 94.9 31.9)">31</text>
<text x="98.8" y="31.9" transform="rotate(-90 98.8 31.9)">30</text>
<text x="102.6" y="31.9" transform="rotate(-90 102.6 31.9)">29</text>
<text x="106.5" y="31.9" transform="rotate(-90 106.5 31.9)">28</text>
<text x="110.4" y="31.9" transform="rotate(-90 110.4 31.9)">27</text>
<text x="114.2" y="31.9" transform="rotate(-90 114.2 31.9)">26</text>
<text x="118.1" y="31.9" transform="rotate(-90 118.1 31.9)">25</text>
<text x="215.2" y="32.4">2</text>
<text x="236.3" y="32.4">7</text>
<text x="215.2" y="40.1">4</text>
<text x="215.2" y="36.3">3</text>
<text x="236.3" y="40.1">5</text>
<text x="236.3" y="36.3">6</text>
<text x="135.3" y="42.5">24</text>
<text x="135.3" y="46.3">23</text>
<text x="71.8" y="52.1">2</text>
<text x="71.8" y="48.3">1</text>
<text x="135.3" y="50.2">22</text>
<text x="71.8" y="59.8">4</text>
<text x="71.8" y="56">3</text>
<text x="135.3" y="57.9">20</text>
<text x="135.3" y="54">21</text>
<text x="71.8" y="63.7">5</text>
<text x="135.3" y="65.6">18</text>
<text x="135.3" y="61.8">19</text>
<text x="71.8" y="67.6">6</text>
<text x="71.8" y="71.4">7</text>
<text x="135.3" y="69.5">17</text>
<text x="71.8" y="75.3">8</text>
<text x="87.2" y="89.6" transform="rotate(-90 87.2 89.6)">9</text>
<text x="91.1" y="90.6" transform="rotate(-90 91.1 90.6)">10</text>
<text x="94.9" y="90.6" transform="rotate(-90 94.9 90.6)">11</text>
<text x="98.8" y="90.6" transform="rotate(-90 98.8 90.6)">12</text>
<text x="102.6" y="90.6" transform="rotate(-90 102.6 90.6)">13</text>
<text x="106.5" y="90.6" transform="rotate(-90 106.5 90.6)">14</text>
<text x="110.4" y="90.6" transform="rotate(-90 110.4 90.6)">15</text>
<text x="114.2" y="90.6" transform="rotate(-90 114.2 90.6)">16</text>
<text x="28.4" y="99.4">2</text>
<text x="235.6" y="96.9" transform="rotate(-90 235.6 96.9)">21</text>
<text x="239.5" y="96.9" transform="rotate(-90 239.5 96.9)">20</text>
<text x="243.4" y="96.9" transform="rotate(-90 243.4 96.9)">19</text>
<text x="247.2" y="96.9" transform="rotate(-90 247.2 96.9)">18</text>
<text x="251.1" y="96.9" transform="rotate(-90 251.1 96.9)">17</text>
<text x="254.9" y="96.9" transform="rotate(-90 254.9 96.9)">16</text>
<text x="258.8" y="96.9" transform="rotate(-90 258.8 96.9)">15</text>
<text x="262.7" y="96.9" transform="rotate(-90 262.7 96.9)">14</text>
<text x="266.5" y="96.9" transform="rotate(-90 266.5 96.9)">13</text>
<text x="270.4" y="96.9" transform="rotate(-90 270.4 96.9)">12</text>
<text x="274.3" y="96.9" transform="rotate(-90 274.3 96.9)">11</text>
<text x="34.2" y="104.1" transform="rotate(-90 34.2 104.1)">1</text>
<text x="16.8" y="114.9">1</text>
<text x="16.8" y="118.7">2</text>
<text x="106.8" y="136.1">4</text>
<text x="123.9" y="136.1">3</text>
<text x="106.8" y="140">1</text>
<text x="123.9" y="140">2</text>
<text x="239.5" y="141.1" transform="rotate(-90 239.5 141.1)">1</text>
<text x="243.4" y="141.1" transform="rotate(-90 243.4 141.1)">2</text>
<text x="247.2" y="141.1" transform="rotate(-90 247.2 141.1)">3</text>
<text x="251.1" y="141.1" transform="rotate(-90 251.1 141.1)">4</text>
<text x="254.9" y="141.1" transform="rotate(-90 254.9 141.1)">5</text>
<text x="258.8" y="141.1" transform="rotate(-90 258.8 141.1)">6</text>
<text x="262.7" y="141.1" transform="rotate(-90 262.7 141.1)">7</text>
<text x="266.5" y="141.1" transform="rotate(-90 266.5 141.1)">8</text>
<text x="270.4" y="141.1" transform="rotate(-90 270.4 141.1)">9</text>
<text x="274.3" y="142.1" transform="rotate(-90 274.3 142.1)">10</text>
<text x="222" y="173.4">Title</text>
<text x="222" y="179.2">Size</text>
<text x="229.7" y="179.2">Document Number</text>
<text x="229.7" y="175.3">&lt;Title&gt;</text>
<text x="285.7" y="179.2">Rev</text>
<text x="222" y="185">Date:</text>
<text x="223.9" y="181.1">B</text>
<text x="229.7" y="181.1">&lt;Doc&gt;</text>
<text x="232.1" y="185">Monday, March 19, 2018</text>
<text x="260.6" y="185">Sheet</text>
<text x="270.2" y="185">1</text>
<text x="276" y="185">of</text>
<text x="281.8" y="185">1</text>
<text x="287.6" y="181.1">&lt;RevCode&gt;</text>
</g>
<g font-size="1.7" fill="#004080">
<text x="218.5" y="29.8">CS</text>
<text x="230.3" y="29.8">VCC</text>
<text x="218.5" y="33.7">SIO1</text>
<text x="226" y="33.7">Hold/SIO3</text>
<text x="86.5" y="38" transform="rotate(-90 86.5 38)">GND</text>
<text x="107.8" y="41.6" transform="rotate(-90 107.8 41.6)">GPIOA_5</text>
<text x="218.5" y="41.4">GND</text>
<text x="218.5" y="37.5">WP/SIO2</text>
<text x="229.4" y="37.5">SCLK</text>
<text x="230.1" y="41.4">SIO0</text>
<text x="92.3" y="42.6" transform="rotate(-90 92.3 42.6)">GPIOA_23</text>
<text x="96.2" y="42.6" transform="rotate(-90 96.2 42.6)">GPIOA_22</text>
<text x="100" y="42.6" transform="rotate(-90 100 42.6)">GPIOA_19</text>
<text x="103.9" y="42.6" transform="rotate(-90 103.9 42.6)">GPIOA_18</text>
<text x="111.6" y="44.5" transform="rotate(-90 111.6 44.5)">VBAT_MEAS</text>
<text x="119.3" y="43.1" transform="rotate(-90 119.3 43.1)">VD33_LDO</text>
<text x="120.1" y="43.7">VD1833_FLASH</text>
<text x="124.7" y="47.5">GPIOA_11</text>
<text x="75.1" y="53.3">GPIOA_29</text>
<text x="75.1" y="49.5">GPIOA_30</text>
<text x="115.5" y="52.2" transform="rotate(-90 115.5 52.2)">VD12_OUT/VA12_SYS</text>
<text x="124.7" y="51.4">GPIOA_10</text>
<text x="75.1" y="57.2">VA33_XTAL</text>
<text x="125.6" y="59.1">GPIOA_8</text>
<text x="125.6" y="55.2">GPIOA_9</text>
<text x="75.1" y="64.9">XI</text>
<text x="75.1" y="61">XO</text>
<text x="125.6" y="63">GPIOA_7</text>
<text x="75.1" y="68.8">VR33_SYN/VR33_SYNLDO</text>
<text x="124.7" y="70.7">GPIOA_12</text>
<text x="125.6" y="66.8">GPIOA_6</text>
<text x="75.1" y="72.6">GND_RF</text>
<text x="75.1" y="76.5">VR33_PA</text>
<text x="88.5" y="86.3" transform="rotate(-90 88.5 86.3)">RFIO</text>
<text x="92.3" y="86.3" transform="rotate(-90 92.3 86.3)">VR33_PAD</text>
<text x="96.2" y="86.3" transform="rotate(-90 96.2 86.3)">VR33_TR</text>
<text x="100" y="86.3" transform="rotate(-90 100 86.3)">CHIP_EN</text>
<text x="103.9" y="86.3" transform="rotate(-90 103.9 86.3)">GPIOA_14</text>
<text x="107.8" y="86.3" transform="rotate(-90 107.8 86.3)">GPIOA_15</text>
<text x="111.6" y="86.3" transform="rotate(-90 111.6 86.3)">VD12_CORE</text>
<text x="115.5" y="86.3" transform="rotate(-90 115.5 86.3)">GPIOA_0</text>
<text x="31.7" y="100.6">G</text>
<text x="35.4" y="100.8" transform="rotate(-90 35.4 100.8)">TP</text>
<text x="236.9" y="103" transform="rotate(-90 236.9 103)">GND</text>
<text x="240.7" y="107.6" transform="rotate(-90 240.7 107.6)">GPIOA_29</text>
<text x="244.6" y="107.6" transform="rotate(-90 244.6 107.6)">GPIOA_30</text>
<text x="248.5" y="107.6" transform="rotate(-90 248.5 107.6)">GPIOA_23</text>
<text x="252.3" y="107.6" transform="rotate(-90 252.3 107.6)">GPIOA_22</text>
<text x="256.2" y="107.6" transform="rotate(-90 256.2 107.6)">GPIOA_19</text>
<text x="260" y="107.6" transform="rotate(-90 260 107.6)">GPIOA_18</text>
<text x="263.9" y="106.6" transform="rotate(-90 263.9 106.6)">GPIOA_5</text>
<text x="271.6" y="103" transform="rotate(-90 271.6 103)">GND</text>
<text x="275.5" y="104.8" transform="rotate(-90 275.5 104.8)">VDD33</text>
<text x="267.8" y="109.2" transform="rotate(-90 267.8 109.2)">5V_DETECT</text>
<text x="13.1" y="119.9">G</text>
<text x="13.4" y="116.1">F</text>
<text x="42.1" y="137.5">GND</text>
<text x="47.7" y="133.6" transform="rotate(-90 47.7 133.6)">IN</text>
<text x="47.8" y="137.5">GND</text>
<text x="110.1" y="137.3">GND</text>
<text x="116.1" y="137.3">XTALP</text>
<text x="240.7" y="137.8" transform="rotate(-90 240.7 137.8)">GND</text>
<text x="244.6" y="137.8" transform="rotate(-90 244.6 137.8)">RF_OUT</text>
<text x="248.5" y="137.8" transform="rotate(-90 248.5 137.8)">GND</text>
<text x="252.3" y="137.8" transform="rotate(-90 252.3 137.8)">NC</text>
<text x="256.2" y="137.8" transform="rotate(-90 256.2 137.8)">CHIP_EN</text>
<text x="260" y="137.8" transform="rotate(-90 260 137.8)">GPIOA_14</text>
<text x="263.9" y="137.8" transform="rotate(-90 263.9 137.8)">GPIOA_15</text>
<text x="267.8" y="137.8" transform="rotate(-90 267.8 137.8)">GPIOA_0</text>
<text x="271.6" y="137.8" transform="rotate(-90 271.6 137.8)">GPIOA_12</text>
<text x="275.5" y="137.8" transform="rotate(-90 275.5 137.8)">GND</text>
<text x="110.1" y="141.2">XTALP</text>
<text x="117.7" y="141.2">GND</text>
</g>
<g font-size="1.4">
<text x="30.9" y="1.4">5</text>
<text x="88.8" y="1.4">4</text>
<text x="146.7" y="1.4">3</text>
<text x="204.6" y="1.4">2</text>
<text x="262.6" y="1.4">1</text>
<text x=".5" y="26.1">D</text>
<text x="292" y="26.1">D</text>
<text x=".5" y="71.9">C</text>
<text x="292" y="71.9">C</text>
<text x=".5" y="117.8">B</text>
<text x="292" y="117.8">B</text>
<text x=".5" y="163.6">A</text>
<text x="292" y="163.6">A</text>
<text x="30.9" y="186.8">5</text>
<text x="88.8" y="186.8">4</text>
<text x="146.7" y="186.8">3</text>
<text x="204.6" y="186.8">2</text>
<text x="262.6" y="186.8">1</text>
</g>
</svg>
